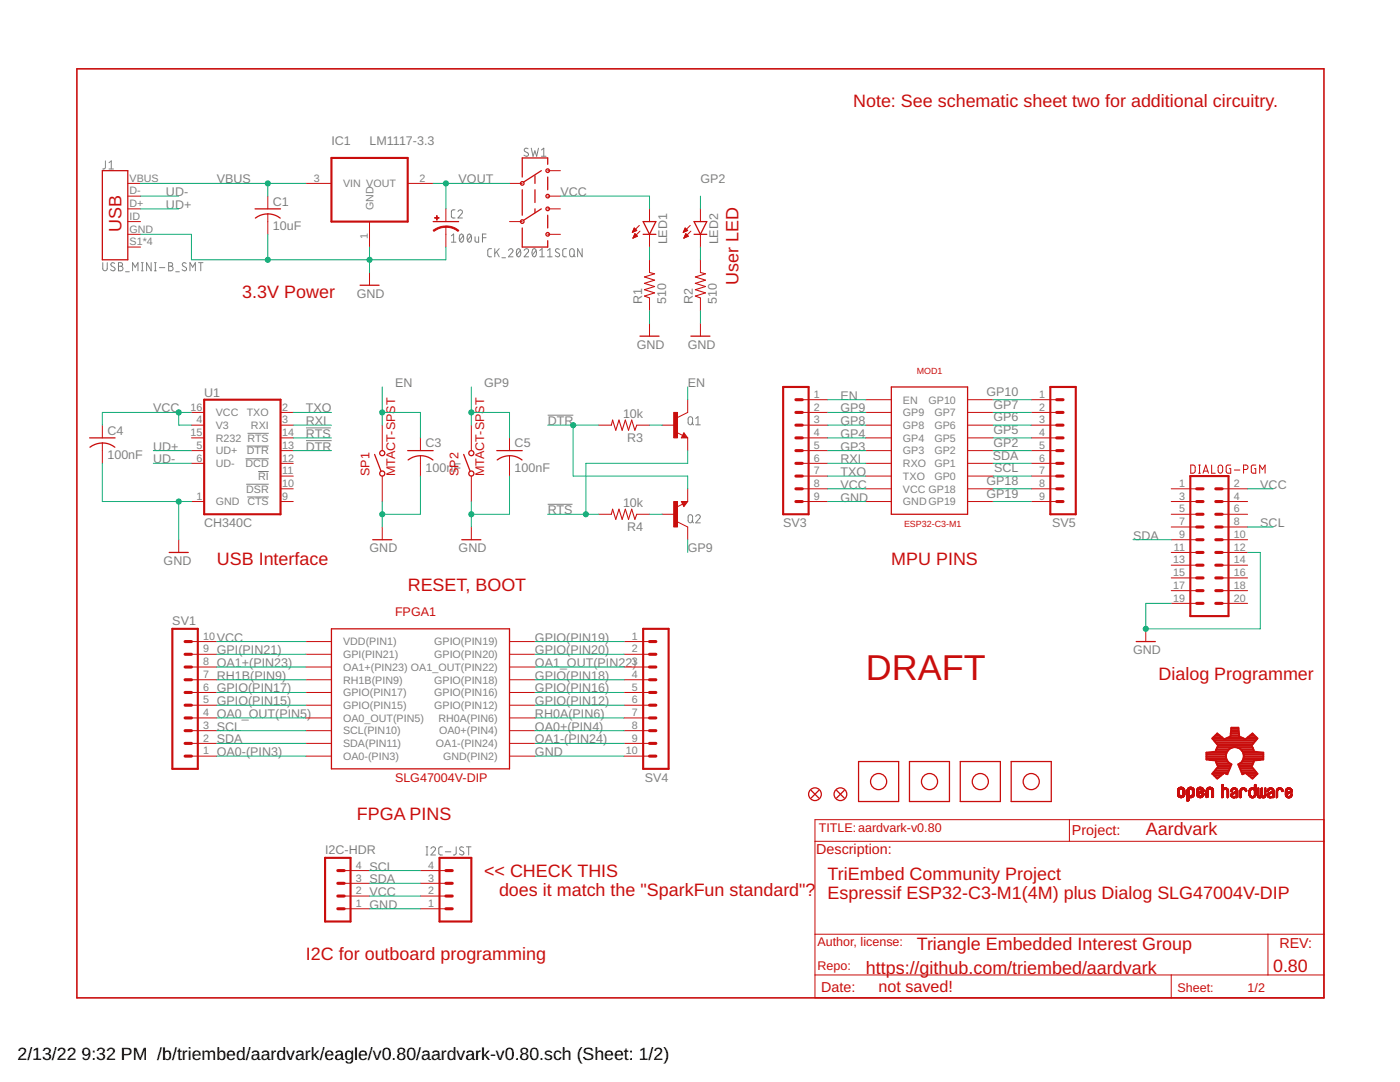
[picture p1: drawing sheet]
<svg xmlns="http://www.w3.org/2000/svg" width="279mm" height="216mm" viewBox="0 0 279 216" stroke-linecap="round" stroke-linejoin="round" font-family="sans-serif">
<g fill="none" stroke="#808080" stroke-width=".2">
<path d="M21 32.1v1.4l-.2 .2h-.3M21.8 33.7h.8M21.8 32.5l.4-.4v1.6M105.4 29.7a.41 .41 0 0 0-.6-.1 .41 .41 0 0 0 0 .6l.5 .3a.41 .41 0 0 1 .1 .6 .41 .41 0 0 1-.7 0l-.1-.1M106 29.6l.4 1.6 .3-1.1 .4 1.1 .4-1.6M108.1 29.9l.4-.3v1.6M108.1 31.2h.9M20.5 52.4v1.2a.44 .44 0 0 0 .5 .4 .44 .44 0 0 0 .4-.4v-1.2M22.9 52.6l-.2-.1a.38 .38 0 0 0-.5 .1 .38 .38 0 0 0 .1 .5l.5 .3a.41 .41 0 0 1 0 .6 .41 .41 0 0 1-.6-.1l-.1-.1M23.6 52.4h.5a.36 .36 0 0 1 .4 .4 .36 .36 0 0 1-.4 .3 .46 .46 0 0 1 .5 .5 .46 .46 0 0 1-.5 .4h-.5zM23.6 53.1h.5M25.1 54.2h.7"/>
<path d="M26.5 54v-1.6l.5 .9 .5-.9v1.6M28.2 54h.4M28.2 52.4h.4M28.4 52.4v1.6M30.2 52.4v1.6l-.9-1.6v1.6M30.8 54h.4M30.8 52.4h.4M31 52.4v1.6M31.8 53.4h1.1M33.7 52.4h.4a.36 .36 0 0 1 .4 .4 .36 .36 0 0 1-.4 .3 .46 .46 0 0 1 .4 .5 .46 .46 0 0 1-.4 .4h-.4zM33.7 53.1h.4M35.1 54.2h.7"/>
<path d="M37.1 52.6l-.1-.1a.38 .38 0 0 0-.6 .1 .38 .38 0 0 0 .2 .5l.5 .3a.44 .44 0 0 1-.1 .7 .44 .44 0 0 1-.7-.3M37.9 54v-1.6l.6 .9 .5-.9v1.6M39.6 52.4h.9M40.1 52.4v1.6M90.1 47.1l.4-.4v1.6M90.1 48.3h.9M90.8 41.9h-.5l-.2 .3v1.1l.2 .2h.5M91.4 42.2a.44 .44 0 0 1 .6-.3 .44 .44 0 0 1 .2 .7l-.8 .9h.9M91.8 46.8l.3-.1a.97 .97 0 0 1 0 1.6 1.02 1.02 0 0 1-.3-1.5zM92.5 47.1l-.8 .9M93.4 46.8l.3-.1a.97 .97 0 0 1 0 1.6 1.02 1.02 0 0 1-.3-1.5zM94 47.1l-.7 .9"/>
<path d="M94.8 47.2v1l.3 .1h.4v-1.1M96.3 47.4h.7M97 46.7h-.7v1.6M98.1 49.6l-.5 .1-.3 .3 .1 1 .2 .2h.5M98.7 49.6v1.6M99.1 50.2l.5 1M99.6 49.6l-.9 1M100.2 51.4h.7M101.5 50a.44 .44 0 0 1 .6-.4 .44 .44 0 0 1 .1 .7l-.7 .9h.9M103.3 49.7l.2-.1a.95 .95 0 0 1 0 1.6 1.04 1.04 0 0 1-.2-1.5zM103.8 50l-.7 .9M104.6 50a.44 .44 0 0 1 .6-.4 .44 .44 0 0 1 .2 .7l-.8 .9h.9"/>
<path d="M106.4 49.7l.2-.1a.97 .97 0 0 1 0 1.6 1.02 1.02 0 0 1-.2-1.5zM107 50l-.7 .9M107.7 51.2h.9M107.7 50l.5-.4v1.6M109.3 51.2h.9M109.3 50l.4-.4v1.6M111.6 49.8l-.2-.1a.38 .38 0 0 0-.5 .1 .38 .38 0 0 0 .1 .5l.5 .3a.44 .44 0 0 1 0 .7 .44 .44 0 0 1-.7-.3M113 49.6l-.5 .1-.2 .3v1l.2 .2h.5M113.8 49.8l.4-.2 .3 .2 .1 1a.46 .46 0 0 1-.5 .4 .46 .46 0 0 1-.4-.4v-.7zM114.4 50.9l.4 .3M116.2 49.6v1.6l-.9-1.6v1.6M49 91.5h4.6"/>
<path d="M49.1 96.6h4.5M49.2 89h4.4M49.4 99.2h4.2M49.4 86.5h4.2M51.5 94.1h2.1M61.1 85.4h4.9M61.1 87.9h5.1M109.3 82.8h5.1M137.5 83.3l.3-.2 .3 .2 .1 1a.44 .44 0 0 1-.4 .5 .44 .44 0 0 1-.5-.5zM138 84.4l.4 .4M138.9 83.5l.4-.4v1.7M138.9 84.8h.9"/>
<path d="M109.3 100.6h5M137.5 102.8l.3-.1 .3 .1 .1 1.1a.44 .44 0 0 1-.4 .4 .44 .44 0 0 1-.5-.4zM138 103.9l.4 .4M138.9 103.1a.44 .44 0 0 1 .6-.4 .44 .44 0 0 1 .1 .7l-.7 .9h.9M85 170.6h.4M85 169h.4M85.2 169v1.6M86 169.3a.45 .45 0 0 1 .6-.3 .45 .45 0 0 1 .2 .7l-.8 .9h.9M88.3 169h-.5l-.2 .3v1.1l.2 .2h.5M88.9 170h1.1M91 169v1.4l-.5 .2M92.5 169.1l-.2-.1a.38 .38 0 0 0-.5 .1 .38 .38 0 0 0 .1 .6l.5 .2a.41 .41 0 0 1 .1 .6 .41 .41 0 0 1-.7 0l-.1-.1"/>
<path d="M93.1 169h.9M93.5 169v1.6"/>
</g>
<path d="M66.1 31.5h15.3v12.7h-15.3zM40.7 79.8h15.3v22.8h-15.3zM156.3 77.2h5.1v25.4h-5.1zM209.6 77.2h5.1v25.4h-5.1zM237.6 95h7.6v27.9h-7.6zM34.4 125.5h5.1v27.9h-5.1zM128.4 125.5h5v27.9h-5zM64.9 171.2h5.1v12.7h-5.1zM87.7 171.2h6.4v12.7h-6.4z" fill="none" stroke="#c90d0c" stroke-width=".42"/>
<g fill="none" stroke="#c90d0c" stroke-width=".61">
<path d="M158.8 79.8h1.3M210.9 79.8h1.3M158.8 84.8h1.3M158.8 82.3h1.3M158.8 89.9h1.3M158.8 87.4h1.3M158.8 97.5h1.3M158.8 95h1.3M158.8 92.5h1.3M210.9 84.8h1.3M210.9 82.3h1.3M210.9 89.9h1.3"/>
<path d="M210.9 87.4h1.3M210.9 97.5h1.3M210.9 95h1.3M210.9 92.5h1.3M238.8 97.5h1.3M242.6 97.5h1.3M158.8 100.1h1.3M210.9 100.1h1.3M238.8 100.1h1.3M238.8 102.6h1.3M238.8 107.7h1.3M238.8 105.2h1.3"/>
<path d="M238.8 110.2h1.3M238.8 112.8h1.3M238.8 115.3h1.3M238.8 117.9h1.3M242.6 100.1h1.3M242.6 102.6h1.3M242.6 107.7h1.3M242.6 105.2h1.3M242.6 110.2h1.3M242.6 112.8h1.3M242.6 115.3h1.3M242.6 117.9h1.3"/>
<path d="M36.9 133.1h1.3M36.9 135.6h1.3M36.9 138.2h1.3M36.9 128h1.3M36.9 130.6h1.3M129.6 133.1h1.3M129.6 135.6h1.3M129.6 138.2h1.3M129.6 128h1.3M129.6 130.6h1.3M238.8 120.4h1.3M242.6 120.4h1.3"/>
<path d="M36.9 145.8h1.3M36.9 148.3h1.3M36.9 150.9h1.3M36.9 140.7h1.3M36.9 143.3h1.3M129.6 145.8h1.3M129.6 148.3h1.3M129.6 150.9h1.3M129.6 140.7h1.3M129.6 143.3h1.3M67.4 176.3h1.3M67.4 178.8h1.3"/>
<path d="M67.4 173.7h1.3M89 176.3h1.3M89 178.8h1.3M89 173.7h1.3M67.4 181.3h1.3M89 181.3h1.3"/>
</g>
<g fill="none" stroke="#c90d0c" stroke-width=".2">
<path d="M25.5 36.6h2.5M25.5 39.1h2.5M53.4 39.1v2.6M61.1 36.6h5M81.4 36.6h5M101.7 36.6h2.5M109.3 39.1h2.5M109.3 34.1h2.5M25.5 41.7h2.5M25.5 46.8h2.5M25.5 44.2h2.5M25.5 49.3h2.5"/>
<path d="M53.4 42.7v4.1M73.7 44.2v5.1M73.7 54.4v2.5M89 41.7v2.5M89 45.2v4.1M101.7 44.2h2.5M109.3 41.7h2.5M109.3 46.8h2.5M126.2 46.3h.2M126.3 46.2h.4M126.3 46.1h.6M126.3 47.5h.1"/>
<path d="M126.4 45.9h.6M126.4 47.4h.2M126.4 45.8h.5M126.4 47.3h.5M126.5 45.7h.3M126.5 47.1h.7M126.5 45.6h.2M126.5 47h.6M126.6 45.5l.5 .5-.9 .4zM126.6 46.9h.4M126.6 46.8h.3M126.7 46.7h.1"/>
<path d="M126.7 46.6l-.4 .9M126.7 46.6l.5 .5-.9 .4M127.6 45l-1.4 1.4M127.7 46.1l-1.4 1.4M129.6 41.7v2.5M129.6 46.8v2.5M129.6 51.8v2.6M129.6 59.5v2.5M136.4 46.3h.1M136.4 46.2h.4M136.5 46.1h.6M136.5 47.5h.1"/>
<path d="M136.5 45.9h.7M136.5 47.4h.3M136.6 45.8h.5M136.6 47.3h.5M136.6 47.1h.8M136.7 45.7h.2M136.7 45.6h.1M136.7 47h.6M136.7 46.9h.4M136.7 45.5l.5 .5-.8 .4zM136.8 46.8h.2M136.8 46.7h.1"/>
<path d="M136.9 46.6l-.4 .9M136.9 46.6l.5 .5M137.4 47.1l-.9 .4M137.8 45l-1.4 1.4M137.9 46.1l-1.4 1.4M139.8 41.7v2.5M139.8 46.8v2.5M139.8 51.8v2.6M139.8 59.5v2.5M129.6 64.5v2.6M137.2 79.8v2.5l-2 1M139.8 64.5v2.6"/>
<path d="M160.1 79.8h5.1M172.8 79.8h5.1M193.1 79.8h5.1M205.8 79.8h5.1M20.4 84.8v2.6M20.4 88.4v4.1M38.2 82.3h2.5M38.2 84.8h2.5M38.2 87.4h2.5M38.2 89.9h2.5M38.2 92.5h2.5M56 82.3h2.5"/>
<path d="M56 84.8h2.5M56 87.4h2.5M56 89.9h2.5M56 92.5h2.5M56 95h2.5M56 97.5h2.5M76.3 84.8v5.1M76.3 95v5.1M83.9 87.4v2.5M83.9 90.9v4.1M94.1 84.8v5.1M94.1 95v5.1"/>
<path d="M101.7 87.4v2.5M101.7 90.9v4.1M119.5 84.8h2.5M127.1 84.8h2.5M132.2 84.8h2.5M135 86.3l1.2 .6M136.5 86.4l.7 1h-1.2zM137.2 87.4v2.5M137.2 97.5v2.6M160.1 82.3h5.1M160.1 84.8h5.1M160.1 87.4h5.1"/>
<path d="M160.1 89.9h5.1M160.1 92.5h5.1M160.1 95h5.1M160.1 97.5h5.1M172.8 82.3h5.1M172.8 84.8h5.1M172.8 87.4h5.1M172.8 89.9h5.1M172.8 92.5h5.1M172.8 95h5.1M172.8 97.5h5.1M193.1 82.3h5.1"/>
<path d="M193.1 84.8h5.1M193.1 87.4h5.1M193.1 89.9h5.1M193.1 92.5h5.1M193.1 95h5.1M193.1 97.5h5.1M205.8 82.3h5.1M205.8 84.8h5.1M205.8 87.4h5.1M205.8 89.9h5.1M205.8 92.5h5.1M205.8 95h5.1"/>
<path d="M205.8 97.5h5.1M233.7 97.5h5.1M237.6 92.8h.7l.2 .3v1l-.2 .3h-.7zM239.2 92.8h.4M239.2 94.4h.4M239.4 92.8v1.6M240.1 94.4l.5-1.6 .6 1.6M240.2 94h.8M241.8 92.8v1.6h.7M243.2 92.9l.3-.1 .4 .1 .1 .3v.8a.46 .46 0 0 1-.4 .4 .46 .46 0 0 1-.5-.4zM243.9 97.5h5.1M245.6 92.8h-.7l-.1 .2v1.3l.8 .1v-.9h-.3"/>
<path d="M246.3 93.8h1.1M248.2 93.7h.4a.44 .44 0 0 0 .5-.5 .44 .44 0 0 0-.5-.4h-.4v1.6M250.6 92.8h-.7l-.2 .2v1.1l.2 .3h.7v-.9h-.2M251.4 94.4v-1.6l.5 .9 .6-.9v1.6M35.7 107.7v2.5M38.2 100.1h2.5M56 100.1h2.5M76.3 105.2v2.5M94.1 105.2v2.5M119.5 102.6h2.5M127.1 102.6h2.5M132.2 102.6h2.5"/>
<path d="M135.2 104.1l2 1.1v2.5M136 100.1h1.2l-.7 1zM136.2 100.6l-1.2 .6M160.1 100.1h5.1M172.8 100.1h5.1M193.1 100.1h5.1M205.8 100.1h5.1M233.7 100.1h5.1M233.7 102.6h5.1M233.7 105.2h5.1M233.7 107.7h5.1M233.7 110.2h5.1"/>
<path d="M233.7 112.8h5.1M233.7 115.3h5.1M233.7 117.9h5.1M243.9 100.1h5.1M243.9 102.6h5.1M243.9 105.2h5.1M243.9 107.7h5.1M243.9 110.2h5.1M243.9 112.8h5.1M243.9 115.3h5.1M243.9 117.9h5.1M38.2 138.2h5.1"/>
<path d="M38.2 135.6h5.1M38.2 133.1h5.1M38.2 130.6h5.1M38.2 128h5.1M61.1 138.2h5M61.1 135.6h5M61.1 133.1h5M61.1 130.6h5M61.1 128h5M101.7 138.2h5.1M101.7 135.6h5.1M101.7 133.1h5.1"/>
<path d="M101.7 130.6h5.1M101.7 128h5.1M124.5 138.2h5.1M124.5 135.6h5.1M124.5 133.1h5.1M124.5 130.6h5.1M124.5 128h5.1M228.7 125.5v2.5M233.7 120.4h5.1M243.9 120.4h5.1M38.2 150.9h5.1M38.2 148.3h5.1"/>
<path d="M38.2 145.8h5.1M38.2 143.3h5.1M38.2 140.7h5.1M61.1 150.9h5M61.1 148.3h5M61.1 145.8h5M61.1 143.3h5M61.1 140.7h5M101.7 150.9h5.1M101.7 148.3h5.1M101.7 145.8h5.1M101.7 143.3h5.1"/>
<path d="M101.7 140.7h5.1M124.5 150.9h5.1M124.5 148.3h5.1M124.5 145.8h5.1M124.5 143.3h5.1M124.5 140.7h5.1M235 158.5l.4 .1M235 158.5h.4M235 158.4h.4M235 158.3h.4M235 158.2h.4M235 158.1h.4"/>
<path d="M235 158h.4M235 157.9h.4M235 157.8h.4M235 157.6h.4M235 158.7h.5M235 158.6l.5 .1M235 158.6h.4M235 158.7h.6M235 157.5h1.4M235.1 158.8h1.3M235.1 158.8h1.2M235.1 157.4h1.2"/>
<path d="M235.1 158.9h1.2M235.1 157.3h1.2M235.2 158.9h1.1M235.2 159h1M235.2 157.2l1 .1M235.2 157.2h1M235.3 159h.9M235.3 157.2h.8M235.3 159.1h.8M235.4 157.7h-.4M235.4 157.1h.6M235.5 157.5l-.5 .1"/>
<path d="M235.5 159.2h.4M235.5 157.1h.4M235.5 157.5h-.5M235.6 159.2h.2M235.8 158.8h.6M235.9 157.5h.5M235.9 158.7h.5M235.9 157.5l.5 .1M236 158.7h.4M236 158.6h.4M236 157.6h.4M236 158.6h.5"/>
<path d="M236 157.7h.5M236 157.6l.5 .1M236.1 158.5h.4M236.1 158.4h.4M236.1 158.3h.4M236.1 158.2h.4M236.1 158.1h.4M236.1 158h.4M236.1 157.9h.4M236.1 157.8h.4M236.9 159.7h.4M236.9 159.6h.4"/>
<path d="M236.9 159.5h.4M236.9 159.4h.4M236.9 159.3h.4M236.9 159.2h.4M236.9 158.8h1.4M236.9 158.7h.6M236.9 158.7h.5M236.9 158.6h.5M236.9 158.6h.4M236.9 158.5h.4M236.9 158.4h.4M236.9 158.3h.4"/>
<path d="M236.9 158.2h.4M236.9 158.1h.4M236.9 158h.4M236.9 157.9h.4M236.9 157.8h.4M236.9 157.6h.4M236.9 157.6h.5M237 157.4h1.3M237 157.4h1.2M237 157.3h1.2M237.1 159.9h-.2M237.1 157.3h1"/>
<path d="M237.2 157.2h.9M237.2 157.2h.8M237.2 159.8h-.3M237.3 159.7l-.4 .1M237.3 157.7h-.4M237.3 157.1h.6M237.4 159.2h.4M237.4 157.5l-.5 .1M237.4 157.1h.4M237.5 157.5h-.5M237.6 159.2h.1M237.8 158.7h.5"/>
<path d="M237.8 157.5h.5M237.9 157.5h.4M237.9 157.6h.5M238 158.6h.4M238 158.5h.4M238 158.4h.4M238 158.3h.4M238 158.2h.4M238 158.1h.4M238 158h.4M238 157.9h.4M238 157.8h.4"/>
<path d="M238 157.7h.4M238 159.1h-1.1M238.1 159l-1.2 .1M238.1 159h-1.2M238.2 158.9l-1.3 .1M238.2 158.9h-1.3M238.3 158.8l-1.4 .1M238.3 157.4l-1.3 .1M238.3 158.7l-.5 .1M238.3 158.6l-.4 .1M238.4 158.6h-.5M238.8 158.7h.6"/>
<path d="M238.8 158.6l.5 .1M238.8 158.6h.4M238.8 158.5l.4 .1M238.8 158.5h.4M238.8 158h1.5M238.8 157.9h.4M238.8 157.8h.4M238.8 157.6h.4M238.9 158.7l.5 .1M238.9 157.5h1.3M238.9 158.8h1.3M238.9 157.4h1.3"/>
<path d="M239 158.9h1.1M239 157.3h1.1M239.1 159h.9M239.1 157.2h.9M239.1 157.2h.8M239.2 159.1h.7M239.2 157.8h-.4M239.2 157.7h-.4M239.2 157.1h.6M239.2 157.6l-.4 .1M239.3 158.5h-.5M239.3 157.5l-.5 .1"/>
<path d="M239.3 159.2h.5M239.4 158h.9M239.4 158.4h-.6M239.4 157.5h-.6M239.4 157.1h.3M239.4 159.2h.2M239.5 157.9h.8M239.5 158.3l-.7 .1M239.6 158.3h-.8M239.6 157.9h.7M239.7 158.8h.5M239.7 157.8h.6"/>
<path d="M239.7 158.2l-.9 .1M239.7 157.5h.5M239.8 157.5l.5 .1M239.8 158.2h-1M239.8 157.8h.5M239.8 157.6h.5M239.8 158.6h.5M239.8 157.7h.5M239.9 158.6h.4M239.9 158.5h.4M239.9 158.4h.4M239.9 158.1l-1.1 .1"/>
<path d="M240 158.3h.3M240.1 158.1h-1.3M240.1 158.3h.1M240.2 158.7h-.5M240.3 158.6l-.5 .1M240.7 158.9h.4M240.7 158.8h.4M240.7 158.7h.4M240.7 158.6h.4M240.7 158.5h.4M240.7 158.4h.4M240.7 158.3h.4"/>
<path d="M240.7 158.2h.4M240.7 158.1h.4M240.7 158h.4M240.7 157.9h.4M240.7 157.8h.4M240.7 157.7h.4M240.8 159.2h.1M240.8 157.5h1.3M240.8 157.4h1.3M240.9 157.4h1.2M240.9 157.3h1.1M241 157.2h.9"/>
<path d="M241 159.1h-.3M241.1 159l-.4 .1M241.1 159h-.4M241.1 157.1h.6M241.2 157.6l-.5 .1M241.2 157.6h-.5M241.2 157.5l-.5 .1M241.3 157.5h-.5M241.3 157.1h.3M241.6 157.5h.5M241.7 157.5l.5 .1M241.7 157.6h.5"/>
<path d="M241.8 157.6h.4M241.8 159h.4M241.8 158.9h.4M241.8 158.8h.4M241.8 158.7h.4M241.8 158.6h.4M241.8 158.5h.4M241.8 158.4h.4M241.8 158.3h.4M241.8 158.2h.4M241.8 158.1h.4M241.8 158h.4"/>
<path d="M241.8 157.9h.4M241.8 157.8h.4M241.8 157.7h.4M241.8 159.2h.1M242.1 159.1h-.3M242.2 159l-.4 .1M243.8 159h.3M243.8 158.9h.3M243.8 158.8h.3M243.8 158.7h.3M243.8 158.6h.3M243.8 158.5h.3"/>
<path d="M243.8 158.4h.3M243.8 158.3h.3M243.8 158.2h.3M243.8 158.1h.3M243.8 158h.3M243.8 157.9h.3M243.8 157.8h.3M243.8 157.7h.4M243.8 157.6h.4M243.8 157.5h1.3M243.8 157.4h1.2M243.8 157.3h1.1"/>
<path d="M243.8 157.2l1 .1M243.8 157.2h.3M243.8 157.1h.3M243.8 157h.3M243.8 156.9h.3M243.8 156.8h.3M243.8 156.7h.3M243.8 156.6h.3M243.9 159.2h.1M243.9 156.6h.2M244 156.5h.1M244 159.2h-.2"/>
<path d="M244.1 159.1h-.3M244.2 157.6l-.4 .1M244.3 157.2h.5M244.3 157.5l-.5 .1M244.4 157.5h-.6M244.6 157.5h.5M244.7 157.5l.5 .1M244.8 157.6h.4M244.9 157.7h.3M244.9 157.8h.3M244.9 159h.3M244.9 158.9h.3"/>
<path d="M244.9 158.8h.3M244.9 158.7h.3M244.9 158.6h.3M244.9 158.5h.3M244.9 158.4h.3M244.9 158.3h.3M244.9 158.2h.3M244.9 158.1h.3M244.9 158h.3M244.9 157.9h.3M244.9 159.2h.1M245.1 159.2h-.2"/>
<path d="M245.2 159.1h-.3M245.2 159h-.3M245.6 158.7l.4 .1M245.6 158.7h.4M245.6 158.6h.3M245.7 158.8h.3M245.7 158h.1M245.7 157.8h.2M245.7 158.9h.5M245.7 158.8l.4 .1M245.7 158.5h.3M245.7 157.6h.3"/>
<path d="M245.7 158.9h.8M245.8 159h.7M245.8 157.5h1.1M245.8 159l.7 .1M245.8 157.4h1M245.9 159.1h.6M245.9 157.9l-.3 .1M245.9 157.4h.9M245.9 157.9h-.3M245.9 157.3h.9M245.9 158.2h1.1M245.9 157.8l-.3 .1"/>
<path d="M246 158.6h-.4M246 157.8h-.3M246 159.2h.5M246 157.7h-.3M246 158.5l-.3 .1M246 158.2h1M246 157.3h.7M246.1 157.6h-.4M246.1 157.2h.5M246.1 158.5h-.4M246.1 157.5l-.4 .1M246.2 158.1h.8"/>
<path d="M246.2 159.2h.1M246.2 157.5h-.4M246.3 158.9h.2M246.3 158.4h-.6M246.3 158.1h.7M246.4 158h.6M246.4 158.3l-.7 .1M246.4 157.5h.5M246.5 158.3h-.7M246.5 158h.5M246.5 157.5l.5 .1M246.6 157.6h.4"/>
<path d="M246.6 157.9h.4M246.6 157.6l.4 .1M246.7 157.7h.3M246.7 157.9h.3M246.7 157.8h.3M246.7 159.2h.1M246.7 159h.3M246.7 158.9h.3M246.7 158.8h.3M246.7 158.7h.3M246.7 158.6h.3M246.7 158.5h.3"/>
<path d="M246.7 158.4h.3M246.7 158.3h.3M246.9 159.2h-.2M247 159.1h-.3M247 158.2l-1.2 .1M247.5 159h.3M247.5 158.9h.3M247.5 158.8h.3M247.5 158.7h.3M247.5 158.6h.3M247.5 158.5h.3M247.5 158.4h.3"/>
<path d="M247.5 158.3h.3M247.5 158.2h.3M247.5 158.1h.3M247.5 158h.3M247.5 157.9h.3M247.5 157.8h.3M247.5 159.2h.1M247.6 157.5h1.1M247.6 159.2h-.1M247.6 157.4h1.1M247.7 157.4h.9M247.7 157.3h.9"/>
<path d="M247.7 159.1h-.2M247.8 157.7h-.3M247.8 157.6l-.3 .1M247.8 157.3h.7M247.9 157.6h-.4M247.9 157.2h.5M247.9 157.5l-.4 .1M248.1 157.5h-.6M248.2 157.5h.5M248.3 157.5l.5 .1M248.4 157.6h.4M248.5 157.6h.3"/>
<path d="M248.5 157.7h.3M248.5 157.8h.3M248.7 157.9l-.1 .1M248.8 157.9h-.2M248.8 157.8l-.3 .1M249.3 158.6h.3M249.3 158.5h.3M249.3 158.4h.3M249.3 158.3h.3M249.3 158.2h.3M249.3 158.1h.3M249.3 158h.3"/>
<path d="M249.3 157.9h.3M249.3 157.8h.3M249.3 158.7h.3M249.3 157.7h.3M249.3 158.8l.5 .1M249.3 158.8h.4M249.4 158.9h.5M249.4 158.9h1.1M249.4 157.4h1.2M249.4 159h1.1M249.5 159h.9M249.5 157.4h1.1"/>
<path d="M249.5 157.3h1.1M249.6 157.7h-.3M249.6 157.3h1M249.7 159.2h.6M249.7 157.6h-.4M249.7 159.2h.5M249.7 157.2h.5M249.7 157.5l-.4 .1M249.9 157.5h-.5M249.9 159.2h.1M250 157.5h.6M250.1 158.9h.5"/>
<path d="M250.1 157.5h.5M250.2 157.6h.4M250.3 158.8h.3M250.3 157.6h.3M250.3 157.7h.3M250.3 158.6h.3M250.3 158.5h.3M250.3 158.4h.3M250.3 158.3h.3M250.3 158.2h.3M250.3 158.1h.3M250.3 158h.3"/>
<path d="M250.3 157.9h.3M250.3 157.8h.3M250.3 157.2h.3M250.3 157.1h.3M250.3 157h.3M250.3 156.9h.3M250.3 156.8h.3M250.3 156.7h.3M250.3 156.6h.3M250.4 159.1h-.8M250.4 156.6h.2M250.5 156.5h.1"/>
<path d="M250.5 158.9h-.5M250.6 158.8h-.4M250.6 158.7h-.3M250.6 157.5h-1.2M250.9 158.7h.3M250.9 158.6h.3M250.9 158.5h.3M250.9 158.4h.3M250.9 158.3h.3M250.9 158.2h.3M250.9 158.1h.3M250.9 158h.3"/>
<path d="M250.9 157.9h.3M250.9 157.8h.3M250.9 157.7h.3M250.9 157.6h.3M250.9 157.5h.3M250.9 157.4h.3M250.9 158.8l.4 .1M250.9 158.8h.3M250.9 157.3h.3M251 158.9h1.6M251 159h1.5M251 157.3h.2"/>
<path d="M251.1 157.2h.1M251.2 159.2h.4M251.5 159.2h.1M251.5 158.9h.5M251.6 158.8h.3M251.6 158.7h.3M251.6 158.6h.3M251.6 158.5h.3M251.6 158.4h.3M251.6 158.3h.3M251.6 158.2h.3M251.6 158.1h.3"/>
<path d="M251.6 158h.3M251.6 157.9h.3M251.6 157.8h.3M251.6 157.7h.3M251.6 157.6h.3M251.6 157.5h.3M251.6 157.4h.3M251.6 157.3h.3M251.7 159.2h-.5M251.7 157.3h.2M251.8 157.2h.1M251.9 159.2h.5"/>
<path d="M251.9 159.2h.4M252.2 158.9h.4M252.3 158.8h.3M252.3 158.7h.3M252.3 158.6h.3M252.3 158.5h.3M252.3 158.4h.3M252.3 158.3h.3M252.3 158.2h.3M252.3 158.1h.3M252.3 158h.3M252.3 157.9h.3"/>
<path d="M252.3 157.8h.3M252.3 157.7h.3M252.3 157.6h.3M252.3 157.5h.3M252.3 157.4h.3M252.3 157.3h.3M252.4 157.3h.2M252.5 159.1h-1.4M252.5 157.2h.1M252.6 158.9l-1.6 .1M252.9 158.7l.3 .1M252.9 158.7h.3"/>
<path d="M252.9 158.6h.3M252.9 158.8h.4M252.9 158h.1M252.9 157.8h.3M252.9 158.8l.4 .1M252.9 158.9h.8M253 158.9l.8 .1M253 159h.8M253 159l.8 .1M253 157.5h1.1M253.1 157.4h1M253.1 157.9l-.2 .1"/>
<path d="M253.1 159.1h.7M253.2 157.9h-.3M253.2 158.2h1.1M253.2 157.3h.8M253.2 157.8l-.3 .1M253.2 159.2h.6M253.2 157.7h-.3M253.3 158.5l-.4 .1M253.3 157.6l-.4 .1M253.3 157.3h.6M253.3 159.2h.4M253.3 158.2h1"/>
<path d="M253.3 158.5h-.4M253.3 157.6h-.4M253.3 157.2h.5M253.4 158.5h-.5M253.4 157.5l-.4 .1M253.4 158.1h.9M253.5 157.5h-.5M253.5 158.4h-.6M253.5 158.1h.8M253.6 158.3l-.6 .1M253.6 158h.7M253.7 157.5h.5"/>
<path d="M253.7 158.3h-.7M253.8 158h.5M253.8 157.5l.4 .1M253.9 157.6h.3M253.9 158.2l-.8 .1M253.9 157.9h.4M253.9 157.6l.3 .1M253.9 157.7h.4M254 158.2h.3M254 157.9h.3M254 157.8h.3M254 159h.3"/>
<path d="M254 158.9h.3M254 158.8h.3M254 158.7h.3M254 158.6h.3M254 158.5h.3M254 158.4h.3M254 158.3h.3M254 159.2h.1M254.1 159.2h-.1M254.2 159.1h-.2M254.3 159l-.3 .1M254.7 159.2h.1"/>
<path d="M254.7 159h.3M254.7 158.9h.3M254.7 158.8h.3M254.7 158.7h.3M254.7 158.6h.3M254.7 158.5h.3M254.7 158.4h.3M254.7 158.3h.3M254.7 158.2h.3M254.7 158.1h.3M254.7 158h.3M254.7 157.9h.3"/>
<path d="M254.7 157.8h.3M254.8 157.5h1.2M254.8 159.2h-.1M254.9 157.4h1M255 159.1h-.3M255 157.3h.8M255 157.8h-.3M255 157.7h-.3M255.1 157.6l-.4 .1M255.1 157.3h.6M255.1 157.6h-.4M255.1 157.2h.6"/>
<path d="M255.2 157.5l-.4 .1M255.3 157.5h-.5M255.5 157.5h.5M255.6 157.5l.4 .1M255.7 157.6h.3M255.7 157.6h.4M255.7 157.7h.4M255.8 157.8h.3M255.9 157.9l-.1 .1M256 157.9h-.2M256.1 157.8l-.3 .1M256.5 158.6h.3"/>
<path d="M256.5 158.5h.4M256.5 158.3h.8M256.5 158.1h1.2M256.5 158.1h.3M256.5 158h.3M256.5 157.9h.3M256.5 157.8h.3M256.5 158.7l.4 .1M256.5 158.7h.4M256.6 158.8h.3M256.6 158.8l.4 .1M256.6 158.9h.6"/>
<path d="M256.6 158.9h1.2M256.7 159h1M256.7 157.4h1M256.8 157.4h.9M256.8 157.3h.8M256.8 157.8h-.3M256.9 158.5l-.4 .1M256.9 157.7h-.4M256.9 157.6l-.4 .1M256.9 157.3h.6M256.9 159.2h.6M256.9 157.6h-.3"/>
<path d="M256.9 157.2h.6M257 158.5h-.5M257 159.2h.5M257 157.5l-.4 .1M257.1 158.4h-.6M257.1 157.5h-.5M257.2 159.2h.1M257.2 158.3l-.7 .1M257.3 158.9h.5M257.3 157.5h.5M257.3 158h.6M257.4 157.5l.4 .1"/>
<path d="M257.4 157.9h.5M257.5 158.2l-1 .1M257.5 158.8h.3M257.5 157.6h.4M257.5 158.8h.4M257.5 157.9h.4M257.5 157.6l.4 .1M257.5 158.2h-1M257.6 157.7h.3M257.6 158.6h.3M257.6 157.8h.3M257.6 159.1h-.8"/>
<path d="M257.6 158.5h.3M257.7 158.5h.2M257.8 158.4h.1M257.8 157.5h-1.2M257.8 158.8l-.4 .1M257.8 158.1h-.8M257.9 158.1h-.8M257.9 158.7h-.4M257.9 158h-.7M68.7 178.8h5M68.7 176.3h5M68.7 173.7h5"/>
<path d="M83.9 178.8h5.1M83.9 176.3h5.1M83.9 173.7h5.1M162.6 163.6h101.6v35.5h-101.6zM162.6 167.9h101.6M213.4 163.6v4.3M68.7 181.3h5M83.9 181.3h5.1M162.6 186.4h101.6M162.6 194.5h101.6M233.7 194.5v4.6M253 186.4v8.1"/>
</g>
<g fill="none" stroke="#c90d0c" stroke-width=".25">
<path d="M20.4 34.1h5.1v17.7h-5.1zM104.2 37.9v5M106.8 35.1v1.5M106.8 37.9v2.5M108 34.1l-3.5 2.2M109.3 32.8v-1.3h-5.1v3.8M109.3 35.3v2.6M50.9 41.7h5.1M53.4 42.7l1.6 .3 .9 .5M53.4 42.7l-1.5 .3-.9 .5M71.9 56.9h3.7M86.4 44.2h5.1"/>
<path d="M104.2 45.5v3.8h5.1v-1.3M106.8 41.7v.7M108 41.7l-3.5 2.3M109.3 42.9v2.6M128.4 44.2h2.5l-1.3 2.6zM128.4 46.8h2.5M138.5 44.2h2.6l-1.3 2.6zM138.5 46.8h2.6M127.7 67.1h3.8M137.9 67.1h3.8M177.9 77.2h15.2v25.4h-15.2zM17.9 87.4h5.1"/>
<path d="M17.9 89.2a4.1 4.1 0 0 1 5 0M74.8 90.7l1.2 3.3M81.4 89.9h5M81.4 91.8a4 4 0 0 1 5 0M92.5 90.7l1.3 3.3M99.1 89.9h5.1M99.2 91.8a4 4 0 0 1 5 0M136.5 86.9l.1 .2h-.4l.3-.5 .5 .6h-.8M33.8 110.2h3.8M74.4 107.7h3.8M92.2 107.7h3.8M136.2 100.2h.8l-.5 .6-.3-.5h.4l-.1 .3"/>
<path d="M66.1 125.5h35.6v27.9h-35.6zM226.8 128h3.8M161.9 157.7l1.5 1.5M163.4 157.7l-1.5 1.5M167 157.7l1.5 1.5M168.5 157.7l-1.5 1.5M171.3 152h8v7.9h-8zM181.5 152h8v7.9h-8zM191.6 152h8v7.9h-8zM201.8 152h8v7.9h-8z"/>
<circle cx="104.2" cy="36.6" r=".36"/>
<circle cx="109.3" cy="34.1" r=".36"/>
<circle cx="109.3" cy="39.1" r=".36"/>
<circle cx="104.2" cy="44.2" r=".36"/>
<circle cx="109.3" cy="46.8" r=".36"/>
<circle cx="109.3" cy="41.7" r=".36"/>
<circle cx="76.3" cy="90.4" r=".51"/>
<circle cx="76.3" cy="94.5" r=".51"/>
<circle cx="94.1" cy="94.5" r=".51"/>
<circle cx="94.1" cy="90.4" r=".51"/>
<circle cx="162.6" cy="158.5" r="1.27"/>
<circle cx="167.7" cy="158.5" r="1.27"/>
<circle cx="175.3" cy="156" r="1.61"/>
<circle cx="185.5" cy="156" r="1.61"/>
<circle cx="195.6" cy="156" r="1.61"/>
<circle cx="205.8" cy="156" r="1.61"/>
</g>
<path d="M15.3 13.7h248.9v185.4h-248.9z" fill="none" stroke="#c90d0c" stroke-width=".32"/>
<path d="M129.6 54.4l1 .2-2 .7 2 .6-2 .6 2 .7-2 .6 2 .6-2 .7 1 .4M139.8 54.4l1 .2-2 .7 2 .6-2 .6 2 .7-2 .6 2 .6-2 .7 1 .4M122 84.8l.3-1 .6 2.1 .6-2.1 .7 2.1 .6-2.1 .6 2.1 .7-2.1 .6 2.1 .4-1.1M122 102.6l.3-1 .6 2 .6-2 .7 2 .6-2 .6 2 .7-2 .6 2 .4-1" fill="none" stroke="#c90d0c" stroke-width=".21"/>
<g fill="#c90d0c" stroke="#c90d0c" stroke-width=".2">
<path d="M89 45.1h.3a3.9 3.9 0 0 1 2.3 .9l-.2 .2-1.4-.7-1-.2z" fill-rule="evenodd"/>
<path d="M86.4 46l1.3-.7 1.3-.2v.3l-1 .1-1.4 .7z" fill-rule="evenodd"/>
</g>
<g fill="#c90d0c" stroke="#c90d0c" stroke-width=".2">
<path d="M86.7 43.4h.9v.1h-.9z"/>
<path d="M87.1 43h.1v.9h-.1z"/>
<path d="M134.5 82.3h.7v5.1h-.7z"/>
<path d="M134.5 100.1h.7v5.1h-.7z"/>
</g>
<g fill="none" stroke="#c90d0c" stroke-width=".38">
<path d="M240.8 151.3h3.9M240.8 150.9h3.9M240.8 150.6h3.9M240.8 150.2h4M241.4 151.6h3.4M242 154.4h2.1M242 147.4h2.2M242.2 154.1h2.9M242.2 147.1h1.6M242.3 147.8h8.3M242.3 154.8h1.3M242.5 153.7h2.8"/>
<path d="M242.5 146.7h.9M242.6 148.1h7.7M242.7 149.9h2.3M242.7 155.1h.5M242.7 152h2.3M242.7 149.5h2.6M242.8 153.4h2.6M242.8 152.3h2.6M242.9 148.5h7.1M242.9 149.2h3M242.9 146.4h.1M242.9 146.4l1.5 1.1 1.2-.5 .1-1.8h1.4l.2 1.8 1.2 .5 1.5-1.1"/>
<path d="M242.9 146.4l-1 .9 1.2 1.5-.5 1.2-1.8 .2v1.4l1.8 .1 .5 1.3-1.2 1.4 1 1 1.5-1.2 .5 .3 .9-2-.8-.5M243 152.7h2.7M243.1 153h2.5M243.1 148.8h6.7M244.5 147.4h3.8M244.7 150.6l.1 .8 .2 .6M244.7 150.6a1.78 1.78 0 0 1 1.8-1.5 1.78 1.78 0 0 1 1.7 1.5M244.8 154.4h.2M245.4 147.1h2.1M245.6 146.7h1.7M245.6 146.4h1.7M245.7 146h1.5"/>
<path d="M245.7 145.7h1.5M245.7 145.4h1.5M247 149.2h3M247.2 152.7h2.7M247.3 153h2.5M247.5 152.3h2.6M247.5 153.4h2.6M247.6 153.7h2.8M247.6 149.5h2.5M247.8 154.1h2.9M247.8 152h2.4M247.9 154.4h.2"/>
<path d="M247.9 149.9h2.3M248.1 151.6h3.4M248.1 150.2h4M248.2 151.3h3.9M248.2 150.6v.6l-.4 .8M248.2 150.6h3.9M248.2 150.9h3.9M248.6 147.4h2.3M248.8 154.4h2.1M249.1 147.1h1.6M249.2 154.8h1.3M249.5 146.7h.8"/>
<path d="M249.7 155.1h.5M249.9 146.4h.1M250 146.4l1 .9-1.2 1.5 .5 1.2 1.8 .2v1.4l-1.8 .1-.5 1.3 1.2 1.4-1 1-1.5-1.2-.6 .3-.8-2 .7-.5"/>
</g>
<g fill="none" stroke="#0dab76" stroke-width=".2">
<path d="M28 39.1h7.7M28 36.6h33.1M53.4 36.6v2.5M86.4 36.6h15.3M89 36.6v5.1M111.8 39.1h17.8v2.6M139.8 39.1v2.6M28 46.8h10.2v5h50.8v-2.5M28 41.7h7.7M53.4 46.8v5M73.7 49.3v5.1M129.6 49.3v2.5"/>
<path d="M139.8 49.3v2.5M76.3 77.2v7.6M94.1 77.2v7.6M129.6 62v2.5M137.2 77.2v2.6M139.8 62v2.5M165.2 79.8h7.6M198.2 79.8h7.6M20.4 92.5v7.6h17.8M30.6 92.5h7.6M30.6 89.9h7.6M35.7 82.3v2.5h2.5"/>
<path d="M38.2 82.3h-17.8v2.5M58.5 82.3h7.6M58.5 84.8h7.6M58.5 89.9h7.6M58.5 87.4h7.6M76.3 82.3h7.6v5.1M83.9 95v7.6h-7.6M94.1 82.3h7.6v5.1M101.7 95v7.6h-7.6M109.3 84.8h10.2M114.4 84.8v10.2h22.8v2.5M129.6 84.8h2.6"/>
<path d="M137.2 89.9v2.6h-20.3v10.1M165.2 97.5h7.6M165.2 82.3h7.6M165.2 84.8h7.6M165.2 95h7.6M165.2 92.5h7.6M165.2 89.9h7.6M165.2 87.4h7.6M198.2 97.5h7.6M198.2 82.3h7.6M198.2 84.8h7.6M198.2 95h7.6"/>
<path d="M198.2 92.5h7.6M198.2 89.9h7.6M198.2 87.4h7.6M249 97.5h5.1M35.7 100.1v7.6M76.3 100.1v5.1M94.1 100.1v5.1M109.3 102.6h10.2M129.6 102.6h2.6M137.2 107.7v2.5M165.2 100.1h7.6M198.2 100.1h7.6"/>
<path d="M226.1 107.7h7.6M249 110.2h2.5v15.3h-22.8v-5.1h5M249 105.2h5.1M43.3 128h17.8M43.3 138.2h17.8M43.3 135.6h17.8M43.3 133.1h17.8M43.3 130.6h17.8M106.8 128h17.7M106.8 138.2h17.7M106.8 135.6h17.7M106.8 133.1h17.7"/>
<path d="M106.8 130.6h17.7M43.3 150.9h17.8M43.3 145.8h17.8M43.3 148.3h17.8M43.3 140.7h17.8M43.3 143.3h17.8M106.8 150.9h17.7M106.8 145.8h17.7M106.8 148.3h17.7M106.8 140.7h17.7M106.8 143.3h17.7M73.7 178.8h10.2"/>
<path d="M73.7 173.7h10.2M73.7 176.3h10.2M73.7 181.3h10.2"/>
</g>
<g fill="#0dab76" stroke="#0dab76" stroke-width=".2">
<circle cx="35.7" cy="82.3" r=".51"/>
<circle cx="73.7" cy="51.8" r=".51"/>
<circle cx="53.4" cy="51.8" r=".51"/>
<circle cx="76.3" cy="102.6" r=".51"/>
<circle cx="35.7" cy="100.1" r=".51"/>
<circle cx="228.7" cy="125.5" r=".51"/>
<circle cx="94.1" cy="102.6" r=".51"/>
<circle cx="76.3" cy="82.3" r=".51"/>
<circle cx="94.1" cy="82.3" r=".51"/>
<circle cx="53.4" cy="36.6" r=".51"/>
<circle cx="116.9" cy="102.6" r=".51"/>
<circle cx="114.4" cy="84.8" r=".51"/>
<circle cx="89" cy="36.6" r=".51"/>
</g>
<text font-size="7.2" fill="#c90d0c" x="172.8" y="135.6">DRAFT</text>
<g font-size="3.6" fill="#c90d0c">
<text x="170.3" y="21.4">Note: See schematic sheet two for additional circuitry.</text>
<text x="24.2" y="46.4" transform="rotate(-90 24.2 46.4)">USB</text>
<text x="48.4" y="59.4">3.3V Power</text>
<text x="147.4" y="56.9" transform="rotate(-90 147.4 56.9)">User LED</text>
<text x="43.3" y="112.8">USB Interface</text>
<text x="177.9" y="112.8">MPU PINS</text>
<text x="81.4" y="117.9">RESET, BOOT</text>
<text x="231.2" y="135.6">Dialog Programmer</text>
<text x="71.2" y="163.6">FPGA PINS</text>
<text x="228.7" y="166.6">Aardvark</text>
<text x="96.6" y="175">&lt;&lt; CHECK THIS</text>
<text x="99.6" y="178.8">does it match the &quot;SparkFun standard&quot;?</text>
<text x="165.2" y="175.5">TriEmbed Community Project</text>
<text x="165.2" y="179.3">Espressif ESP32-C3-M1(4M) plus Dialog SLG47004V-DIP</text>
<text x="61.1" y="191.5">I2C for outboard programming</text>
<text x="183" y="189.5">Triangle Embedded Interest Group</text>
<text x="172.8" y="194.3">https://github.com/triembed/aardvark</text>
<text x="254.1" y="194">0.80</text>
</g>
<g font-size="3.5">
<text x="3.5" y="211.4">2/13/22</text>
<text x="16.3" y="211.4">9:32 PM /b/triembed/aardvark/eagle/v0.80/aardvark-v0.80.sch (Sheet: 1/2)</text>
</g>
<text font-size="3.2" fill="#c90d0c" x="175.3" y="197.8">not saved!</text>
<g font-size="2.9" fill="#c90d0c">
<text x="213.9" y="166.6">Project:</text>
<text x="162.9" y="170.4">Description:</text>
<text x="255.3" y="189.2">REV:</text>
<text x="163.9" y="197.8">Date:</text>
</g>
<g font-size="2.5" fill="#808080">
<text x="66.1" y="29">IC1</text>
<text x="73.8" y="29">LM1117-3.3</text>
<text x="33.1" y="41.7">UD+</text>
<text x="33.1" y="39.1">UD-</text>
<text x="43.3" y="36.6">VBUS</text>
<text x="54.5" y="41">C1</text>
<text x="91.5" y="36.6">VOUT</text>
<text x="111.8" y="39.1">VCC</text>
<text x="139.8" y="36.6">GP2</text>
<text x="54.5" y="45.9">10uF</text>
<text x="133.2" y="48.8" transform="rotate(-90 133.2 48.8)">LED1</text>
<text x="143.3" y="48.8" transform="rotate(-90 143.3 48.8)">LED2</text>
<text x="71.2" y="59.4">GND</text>
<text x="128.1" y="60.7" transform="rotate(-90 128.1 60.7)">R1</text>
<text x="132.9" y="60.7" transform="rotate(-90 132.9 60.7)">510</text>
<text x="138.3" y="60.7" transform="rotate(-90 138.3 60.7)">R2</text>
<text x="143.1" y="60.7" transform="rotate(-90 143.1 60.7)">510</text>
<text x="127.1" y="69.6">GND</text>
<text x="137.2" y="69.6">GND</text>
<text x="78.8" y="77.2">EN</text>
<text x="96.6" y="77.2">GP9</text>
<text x="137.2" y="77.2">EN</text>
<text x="30.6" y="82.3">VCC</text>
<text x="40.7" y="79.1">U1</text>
<text x="61.1" y="82.3">TXO</text>
<text x="124.3" y="83.3">10k</text>
<text x="167.7" y="79.8">EN</text>
<text x="167.7" y="82.3">GP9</text>
<text x="196.9" y="79">GP10</text>
<text x="198.3" y="81.5">GP7</text>
<text x="21.4" y="86.7">C4</text>
<text x="30.6" y="89.9">UD+</text>
<text x="61.1" y="84.8">RXI</text>
<text x="61.1" y="87.4">RTS</text>
<text x="61.1" y="89.9">DTR</text>
<text x="84.9" y="89.3">C3</text>
<text x="102.7" y="89.3">C5</text>
<text x="109.3" y="84.8">DTR</text>
<text x="125.2" y="88.1">R3</text>
<text x="167.7" y="89.9">GP3</text>
<text x="167.7" y="87.4">GP4</text>
<text x="167.7" y="84.8">GP8</text>
<text x="198.3" y="89.2">GP2</text>
<text x="198.3" y="86.6">GP5</text>
<text x="198.3" y="84.1">GP6</text>
<text x="21.4" y="91.6">100nF</text>
<text x="30.6" y="92.5">UD-</text>
<text x="84.9" y="94.1">100nF</text>
<text x="102.7" y="94.1">100nF</text>
<text x="167.7" y="92.5">RXI</text>
<text x="167.7" y="95">TXO</text>
<text x="198.1" y="91.7">SDA</text>
<text x="198.4" y="94.2">SCL</text>
<text x="124.3" y="101.1">10k</text>
<text x="167.7" y="97.5">VCC</text>
<text x="167.7" y="100.1">GND</text>
<text x="196.9" y="99.3">GP19</text>
<text x="196.9" y="96.8">GP18</text>
<text x="251.5" y="97.5">VCC</text>
<text x="40.7" y="105.2">CH340C</text>
<text x="109.3" y="102.6">RTS</text>
<text x="125.2" y="105.9">R4</text>
<text x="156.3" y="105.2">SV3</text>
<text x="210" y="105.2">SV5</text>
<text x="226.1" y="107.7">SDA</text>
<text x="251.5" y="105.2">SCL</text>
<text x="32.7" y="112.8">GND</text>
<text x="73.8" y="110.2">GND</text>
<text x="91.5" y="110.2">GND</text>
<text x="137.2" y="110.2">GP9</text>
<text x="34.4" y="124.7">SV1</text>
<text x="43.3" y="128">VCC</text>
<text x="43.3" y="130.6">GPI(PIN21)</text>
<text x="106.8" y="128">GPIO(PIN19)</text>
<text x="106.8" y="130.6">GPIO(PIN20)</text>
<text x="226.1" y="130.6">GND</text>
<text x="43.3" y="135.6">RH1B(PIN9)</text>
<text x="43.3" y="133.1">OA1+(PIN23)</text>
<text x="106.8" y="135.6">GPIO(PIN18)</text>
<text x="106.8" y="133.1">OA1_OUT(PIN22)</text>
<text x="43.3" y="138.2">GPIO(PIN17)</text>
<text x="43.3" y="140.7">GPIO(PIN15)</text>
<text x="43.3" y="143.2">OA0_OUT(PIN5)</text>
<text x="106.8" y="138.2">GPIO(PIN16)</text>
<text x="106.8" y="140.7">GPIO(PIN12)</text>
<text x="106.8" y="143.2">RH0A(PIN6)</text>
<text x="43.3" y="145.8">SCL</text>
<text x="43.3" y="148.3">SDA</text>
<text x="106.8" y="145.8">OA0+(PIN4)</text>
<text x="106.8" y="148.3">OA1-(PIN24)</text>
<text x="43.3" y="150.9">OA0-(PIN3)</text>
<text x="106.8" y="150.9">GND</text>
<text x="128.7" y="155.9">SV4</text>
<text x="64.9" y="170.4">I2C-HDR</text>
<text x="73.8" y="173.7">SCL</text>
<text x="73.8" y="178.8">VCC</text>
<text x="73.8" y="176.3">SDA</text>
<text x="73.8" y="181.3">GND</text>
</g>
<g font-size="2.5" fill="#c90d0c">
<text x="73.8" y="95" transform="rotate(-90 73.8 95)">SP1</text>
<text x="78.8" y="95" transform="rotate(-90 78.8 95)">MTACT-SPST</text>
<text x="91.5" y="95" transform="rotate(-90 91.5 95)">SP2</text>
<text x="96.6" y="95" transform="rotate(-90 96.6 95)">MTACT-SPST</text>
<text x="78.8" y="122.9">FPGA1</text>
<text x="78.8" y="155.9">SLG47004V-DIP</text>
<text x="163.4" y="166.1">TITLE:aardvark-v0.80</text>
<text x="163.1" y="188.7">Author, license:</text>
<text x="163.1" y="193.5">Repo:</text>
<text x="235" y="197.8">Sheet:</text>
<text x="249" y="197.8">1/2</text>
</g>
<g font-size="2.1" fill="#808080">
<text x="25.9" y="41.3">D+</text>
<text x="25.9" y="38.8">D-</text>
<text x="25.9" y="36.2">VBUS</text>
<text x="62.6" y="36.2">3</text>
<text x="68.5" y="37.4">VIN VOUT</text>
<text x="74.5" y="41.9" transform="rotate(-90 74.5 41.9)">GND</text>
<text x="83.7" y="36.2">2</text>
<text x="25.9" y="46.4">GND</text>
<text x="25.9" y="43.9">ID</text>
<text x="73.4" y="47.7" transform="rotate(-90 73.4 47.7)">1</text>
<text x="25.9" y="48.9">S1*4</text>
<text x="38" y="81.9">16</text>
<text x="43.1" y="83.1">VCC</text>
<text x="49.2" y="83.1">TXO</text>
<text x="56.3" y="81.9">2</text>
<text x="162.4" y="79.4">1</text>
<text x="162.4" y="81.9">2</text>
<text x="180.2" y="80.5">EN</text>
<text x="180.2" y="83.1">GP9</text>
<text x="185.3" y="80.5">GP10</text>
<text x="186.5" y="83.1">GP7</text>
<text x="207.4" y="79.4">1</text>
<text x="207.4" y="81.9">2</text>
<text x="38" y="87">15</text>
<text x="39.2" y="89.6">5</text>
<text x="39.2" y="84.5">4</text>
<text x="43.1" y="88.1">R232 RTS</text>
<text x="43.1" y="85.6">V3</text>
<text x="50.1" y="85.6">RXI</text>
<text x="56.3" y="89.6">13</text>
<text x="56.3" y="87">14</text>
<text x="56.3" y="84.5">3</text>
<text x="162.4" y="84.5">3</text>
<text x="162.4" y="87">4</text>
<text x="162.4" y="89.6">5</text>
<text x="180.2" y="88.1">GP4</text>
<text x="180.2" y="85.6">GP8</text>
<text x="186.5" y="88.1">GP5</text>
<text x="186.5" y="85.6">GP6</text>
<text x="207.4" y="84.5">3</text>
<text x="207.4" y="87">4</text>
<text x="207.4" y="89.6">5</text>
<text x="39.2" y="92.1">6</text>
<text x="43.1" y="90.7">UD+</text>
<text x="43.1" y="93.2">UD-</text>
<text x="49" y="93.2">DCD</text>
<text x="49.2" y="90.7">DTR</text>
<text x="51.5" y="95.8">RI</text>
<text x="56.3" y="92.1">12</text>
<text x="56.3" y="94.6">11</text>
<text x="162.4" y="92.1">6</text>
<text x="162.4" y="94.6">7</text>
<text x="180.2" y="90.7">GP3</text>
<text x="180.2" y="93.2">RXO</text>
<text x="180.2" y="95.8">TXO</text>
<text x="186.5" y="95.8">GP0</text>
<text x="186.5" y="93.2">GP1</text>
<text x="186.5" y="90.7">GP2</text>
<text x="207.4" y="92.1">6</text>
<text x="207.4" y="94.6">7</text>
<text x="39.2" y="99.7">1</text>
<text x="43.1" y="100.8">GND</text>
<text x="49.1" y="98.3">DSR</text>
<text x="49.4" y="100.8">CTS</text>
<text x="56.3" y="99.7">9</text>
<text x="56.3" y="97.2">10</text>
<text x="162.4" y="97.2">8</text>
<text x="162.4" y="99.7">9</text>
<text x="180.2" y="100.8">GND GP19</text>
<text x="180.2" y="98.3">VCC GP18</text>
<text x="207.4" y="97.2">8</text>
<text x="207.4" y="99.7">9</text>
<text x="235.3" y="97.2">1</text>
<text x="235.3" y="99.7">3</text>
<text x="246.2" y="97.2">2</text>
<text x="246.2" y="99.7">4</text>
<text x="235.3" y="102.3">5</text>
<text x="235.3" y="104.8">7</text>
<text x="235.3" y="107.3">9</text>
<text x="246.2" y="102.3">6</text>
<text x="246.2" y="104.8">8</text>
<text x="246.2" y="107.3">10</text>
<text x="234.1" y="112.4">13</text>
<text x="234.3" y="109.9">11</text>
<text x="246.2" y="109.9">12</text>
<text x="246.2" y="112.4">14</text>
<text x="234.1" y="115">15</text>
<text x="234.1" y="117.5">17</text>
<text x="246.2" y="115">16</text>
<text x="246.2" y="117.5">18</text>
<text x="234.1" y="120">19</text>
<text x="246.2" y="120">20</text>
<text x="40.5" y="130.2">9</text>
<text x="40.5" y="127.7">10</text>
<text x="68.5" y="131.3">GPI(PIN21)</text>
<text x="68.5" y="128.8">VDD(PIN1)</text>
<text x="86.7" y="128.8">GPIO(PIN19)</text>
<text x="86.7" y="131.3">GPIO(PIN20)</text>
<text x="126.1" y="127.7">1</text>
<text x="126.1" y="130.2">2</text>
<text x="40.5" y="137.8">6</text>
<text x="40.5" y="135.3">7</text>
<text x="40.5" y="132.7">8</text>
<text x="68.5" y="133.9">OA1+(PIN23) OA1_OUT(PIN22)</text>
<text x="68.5" y="136.4">RH1B(PIN9)</text>
<text x="86.7" y="136.4">GPIO(PIN18)</text>
<text x="126.1" y="132.7">3</text>
<text x="126.1" y="135.3">4</text>
<text x="126.1" y="137.8">5</text>
<text x="40.5" y="142.9">4</text>
<text x="40.5" y="140.4">5</text>
<text x="68.5" y="138.9">GPIO(PIN17)</text>
<text x="68.5" y="141.5">GPIO(PIN15)</text>
<text x="86.7" y="141.5">GPIO(PIN12)</text>
<text x="86.7" y="138.9">GPIO(PIN16)</text>
<text x="126.1" y="140.4">6</text>
<text x="126.1" y="142.9">7</text>
<text x="40.5" y="148">2</text>
<text x="40.5" y="145.4">3</text>
<text x="68.5" y="144">OA0_OUT(PIN5)</text>
<text x="68.5" y="146.5">SCL(PIN10)</text>
<text x="68.5" y="149.1">SDA(PIN11)</text>
<text x="87" y="149.1">OA1-(PIN24)</text>
<text x="87.5" y="144">RH0A(PIN6)</text>
<text x="87.6" y="146.6">OA0+(PIN4)</text>
<text x="126.1" y="145.4">8</text>
<text x="126.1" y="148">9</text>
<text x="40.5" y="150.5">1</text>
<text x="68.5" y="151.6">OA0-(PIN3)</text>
<text x="88.4" y="151.6">GND(PIN2)</text>
<text x="124.9" y="150.5">10</text>
<text x="71" y="173.4">4</text>
<text x="85.5" y="173.4">4</text>
<text x="71" y="178.4">2</text>
<text x="71" y="175.9">3</text>
<text x="85.5" y="178.4">2</text>
<text x="85.5" y="175.9">3</text>
<text x="71" y="181">1</text>
<text x="85.5" y="181">1</text>
</g>
<g font-size="1.8" fill="#c90d0c">
<text x="183" y="74.7">MOD1</text>
<text x="180.4" y="105.2">ESP32-C3-M1</text>
</g>
</svg>
